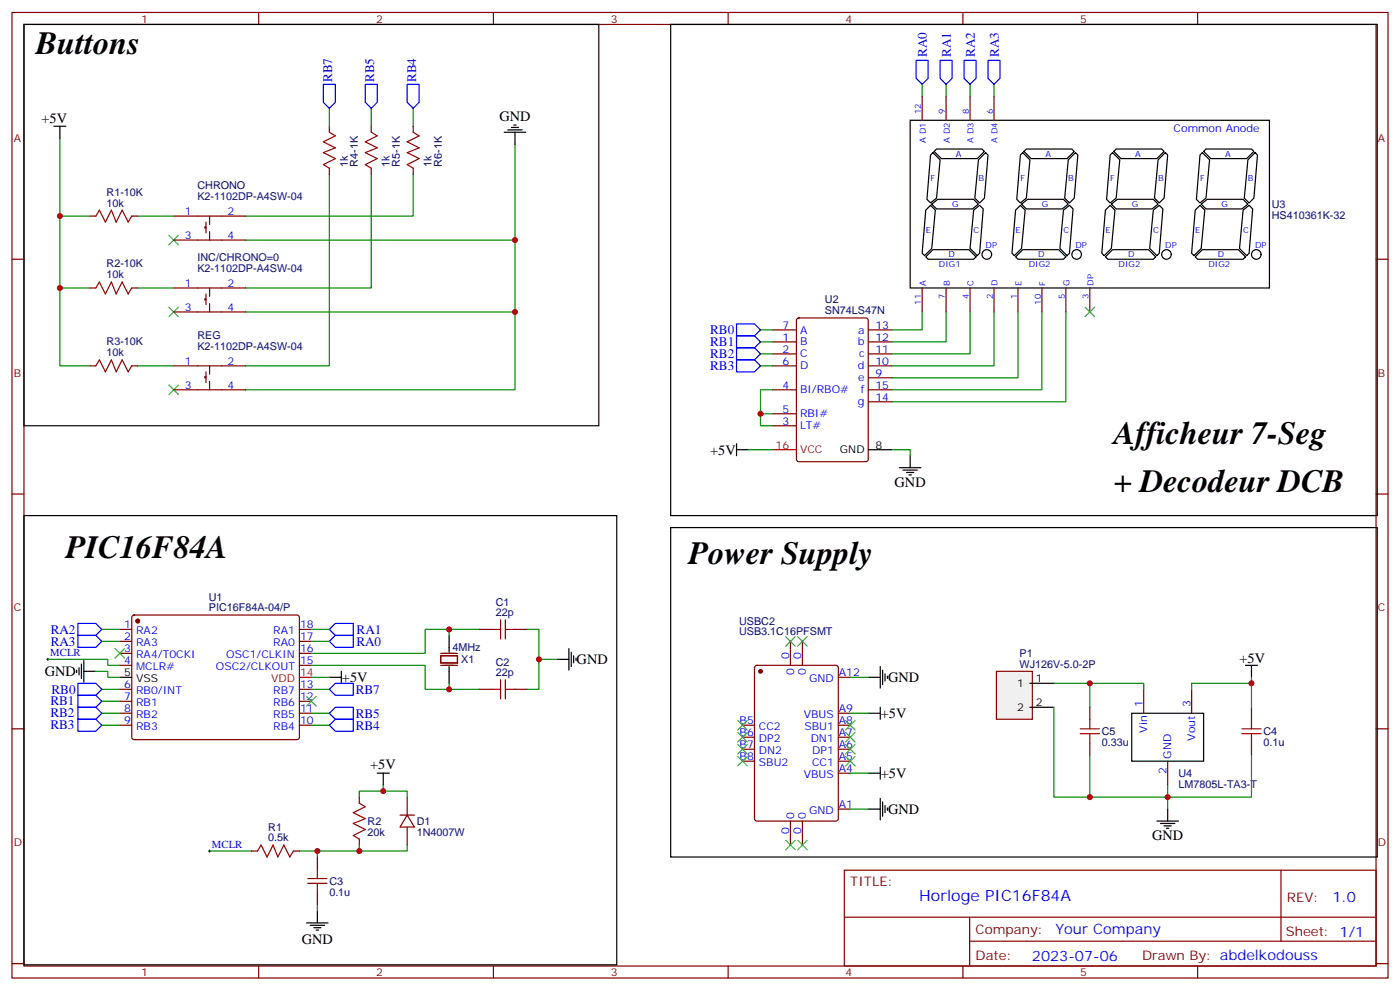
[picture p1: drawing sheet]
<svg xmlns="http://www.w3.org/2000/svg" width="412mm" height="292mm" viewBox="0 0 412 292" stroke-linecap="round" stroke-linejoin="round" font-family="sans-serif">
<g fill="none" stroke="#870000" stroke-width=".35">
<path d="M3.5 3.7h405.4v284.3h-405.4zM7.1 7.2h398.2v277.3h-398.2zM76.2 3.7v3.5M145.3 3.7v3.5M214.5 3.7v3.5M283.6 3.7v3.5M352.8 3.7v3.5M97 37.2v1.7M109.4 37.2v1.7M121.7 37.2v1.7M271.6 28.4v7M278.7 28.4v7"/>
<path d="M285.8 28.4v7M292.8 28.4v7M97 49.5v1.8M109.4 49.5v1.8M121.7 49.5v1.8M3.5 76.3h3.6M26.5 63.6h1.7M38.8 63.6h1.8M51.2 63.6h21.1M51.2 70.7h21.1M60.7 66.8h-.4v.4h.4M60.7 65.4v3.2"/>
<path d="M61.7 63.6v2.5M61.7 68.2v2.5M405.3 76.3h3.6M26.5 84.8h1.7M38.8 84.8h1.8M51.2 84.8h21.1M51.2 91.9h21.1M60.7 88h-.4v.3h.4M60.7 86.6v3.1M61.7 84.8v2.5M61.7 89.4v2.5M227.5 97.2h7.1"/>
<path d="M234.8 93.8l.5-.2h19.8l.6 .5 .1 41.2-.5 .6-20 .1-.6-.5-.1-41.2zM255.8 97.2h7M271.6 84.8v7.1M278.7 84.8v7.1M285.8 84.8v7.1M292.8 84.8v7.1M299.9 84.8v7.1M306.9 84.8v7.1M314 84.8v7.1M321 84.8v7.1M26.5 107.7h1.7M38.8 107.7h1.8"/>
<path d="M51.2 114.8h21.1M51.2 107.7h21.1M60.7 110.9h-.4v.4h.4M60.7 109.5v3.2M61.7 107.7v2.5M61.7 112.3v2.5M227.5 100.7h7.1M227.5 104.2h7.1M227.5 114.8h7.1M227.5 107.7h7.1M255.8 100.7h7M255.8 104.2h7"/>
<path d="M255.8 114.8h7M255.8 107.7h7M255.8 111.3h7M255.8 118.3h7M227.5 125.4h7.1M227.5 121.8h7.1M3.5 145.5h3.6M405.3 145.5h3.6M35.3 185.3h3.5M35.3 188.9h3.5M35.3 192.4h3.5M35.3 195.9h3.5"/>
<path d="M39 181.3l.5-.2h48l.5 .2 .2 .5-.1 35.6-.6 .4-48.3-.1-.4-.6v-35.3zM88.2 185.3h3.5M88.2 188.9h3.5M88.2 192.4h3.5M88.2 195.9h3.5M129.8 193.1h5v2.1h-5zM129.8 192.4h5M129.8 195.9h5M141.1 185.3h3.5M151.7 185.3h3.5M222.5 196.1l.5-.2h23.2l.7 .5v44.7l-.4 .6-23.5 .1-.7-.5-.1-44.7zM232.8 188.9v7"/>
<path d="M236.4 188.9v7M246.9 199.5h3.6M3.5 214.6h3.6M35.3 203h3.5M35.3 206.5h3.5M35.3 210h3.5M35.3 213.6h3.5M88.2 203h3.5M88.2 206.5h3.5M88.2 210h3.5M88.2 213.6h3.5M141.1 203h3.5"/>
<path d="M151.7 203h3.5M218.7 213.6h3.5M218.7 217.1h3.5M246.9 210h3.6M246.9 213.6h3.6M246.9 217.1h3.6M321 208.3v3.5M321 218.9v3.5M336.9 203v7M351 203v7M368.7 208.3v3.5M368.7 218.9v3.5"/>
<path d="M405.3 214.6h3.6M105.8 234.7v1.8M119.9 234.7v5.3M218.7 220.6h3.5M218.7 224.2h3.5M246.9 220.6h3.6M246.9 224.2h3.6M246.9 238.3h3.6M246.9 227.7h3.6M344 224.2v7M93.5 252.4v3.5M105.8 247.1v1.7"/>
<path d="M117.8 240h4.3M119.9 240l2.2 3.6h-4.3zM119.9 243.6v5.2M232.8 241.8v7M236.4 241.8v7M248.7 256.3h156.6v28.2h-156.6zM377.3 256.3v20.9M93.5 263v3.5M248.7 270.1h156.5M285.6 277.2h119.6M285.6 270.1v14.1M3.5 283.8h3.6"/>
<path d="M76.2 284.5v3.5M145.3 284.5v3.5M214.5 284.5v3.5M283.6 284.5v3.5M352.8 284.5v3.5M405.3 283.8h3.6"/>
</g>
<g fill="#870000" stroke="#870000" stroke-width=".35">
<circle cx="40.6" cy="182.9" r=".53"/>
<circle cx="224" cy="197.7" r=".53"/>
</g>
<g fill="none" stroke="#000" stroke-width=".35">
<path d="M7.1 7.2h169.3v118.2h-169.3zM197.6 7.2h208.1v144.6h-208.1zM15.9 37.2h3.5M17.6 37.2v3.5M148.5 38.9h6.4M149.6 38.2h4.2M150.6 37.5h2.2M151.3 36.8h.7M151.7 38.9v3.6M268.1 35.4h105.8v49.4h-105.8zM274.8 44.9l2.1 2.2-1 11.2-1.8 1.5-1.1-1.1 1.1-13.1zM275.2 44.6l.7-.7h13.4l.7 .7-2.1 2.1h-10.6z"/>
<path d="M290.3 44.9l.7 .7-1 12.7-1.4 1.5-1.4-1.5 1-11.2zM301.3 44.9l2.1 2.2-1.1 11.2-1.7 1.5-1.1-1.1 1.1-13.1zM302.3 43.9h13.4l.7 .7-2.1 2.1h-10.6l-2.1-2.1zM316.8 44.9l.7 .7-1.1 12.7-1.4 1.5-1.4-1.5 1.1-11.2zM327.7 44.9l2.1 2.2-1 11.2-1.8 1.5-1-1.1 1-13.1zM328.1 44.6l.7-.7h13.4l.7 .7-2.1 2.1h-10.6zM343.3 44.9l.7 .7-1.1 12.7-1.4 1.5-1.4-1.5 1-11.2zM354.2 44.9l2.1 2.2-1.1 11.2-1.7 1.5-1.1-1.1 1.1-13.1zM354.5 44.6l.7-.7h13.5l.7 .7-2.2 2.1h-10.5zM369.7 44.9l.7 .7-1 12.7-1.5 1.5-1.4-1.5 1.1-11.2zM272.7 75.6l2.1-2.1h10.6l2.1 2.1-.7 .7h-13.4zM274.1 60.5l1.4 1.4-1 11.3-2.2 2.1-.7-.7 1.1-12.7z"/>
<path d="M274.5 60.1l1.7-1.4h10.6l1.4 1.4-1.7 1.4h-10.6zM286.8 61.9l1.8-1.4 1 1-1 13.1-.7 .7-2.1-2.1zM299.2 75.6l2.1-2.1h10.6l2.1 2.1-.7 .7h-13.4zM299.2 61.9l1.4-1.4 1.4 1.4-1.1 11.3-2.1 2.1-.7-.7zM300.9 60.1l1.8-1.4h10.6l1.4 1.4-1.8 1.4h-10.6zM313.3 61.9l1.7-1.4 1.1 1-1.1 13.1-.7 .7-2.1-2.1zM325.6 61.9l1.4-1.4 1.4 1.4-1 11.3-2.1 2.1-.7-.7zM327.4 60.1l1.7-1.4h10.6l1.4 1.4-1.7 1.4h-10.6zM327.7 73.5h10.6l2.1 2.1-.7 .7h-13.4l-.7-.7zM339.7 61.9l1.8-1.4 1 1-1 13.1-.7 .7-2.1-2.1zM352.1 75.6l2.1-2.1h10.6l2.1 2.1-.7 .7h-13.4zM353.5 60.5l1.4 1.4-1.1 11.3-2.1 2.1-.7-.7 1.1-12.7z"/>
<path d="M353.8 60.1l1.8-1.4h10.6l1.4 1.4-1.8 1.4h-10.6zM366.2 61.9l1.7-1.4 1.1 1-1.1 13.1-.7 .7-2.1-2.1zM217 132.4h3.5M217 130.7v3.5M255.8 132.4h7M264.9 137.7h6.4M266 138.4h4.2M267.1 139.1h2.1M267.8 139.8h.7M268.1 134.2v3.5M7.1 151.8h174.6v132.3h-174.6zM22.6 197.3v.7"/>
<path d="M23.3 196.6v2.2M24 195.6v4.2M24.7 197.7h3.5M24.7 194.5v6.4M35.3 199.5h3.5M97 199.5h3.5M100.5 197.7v3.5M132.3 187.1v5M132.3 196.3v4.9M164 194.2h3.6M167.6 191v6.3M168.3 192.1v4.2"/>
<path d="M169 193.1v2.1M169.7 193.8v.7M255.8 199.5h3.5M259.3 196.3v6.3M260 197.3v4.3M260.7 198.4v2.1M261.4 199.1v.7M366.9 195.9h3.5M368.7 195.9v3.6M255.8 210h3.5M259.3 208.3v3.5M333.4 210h21.1v14.2h-21.1z"/>
<path d="M111.1 227.7h3.6M112.9 227.7v3.5M255.8 227.7h3.5M255.8 238.3h3.5M259.3 225.9v3.5M259.3 235.1v6.3M260 236.1v4.3M260.7 237.2v2.1M261.4 237.9v.7M344 238.3v3.5M340.8 241.8h6.3M341.8 242.5h4.3"/>
<path d="M342.9 243.2h2.1M343.6 243.9h.7M90.3 271.8h6.4M91.4 272.5h4.2M92.4 273.2h2.1M93.1 273.9h.7M93.5 268.3v3.5"/>
<circle cx="290.7" cy="74.9" r="1.41"/>
<circle cx="317.1" cy="74.9" r="1.41"/>
<circle cx="343.6" cy="74.9" r="1.41"/>
<circle cx="370.1" cy="74.9" r="1.41"/>
</g>
<path d="M227.5 132.4h7.1M88.2 199.5h3.5" fill="none" stroke="#f00" stroke-width=".35"/>
<g fill="none" stroke="#008700" stroke-width=".35">
<path d="M97 31.9v5.3M109.4 31.9v5.3M121.7 31.9v5.3M271.6 24.8v3.6M278.7 24.8v3.6M285.8 24.8v3.6M292.8 24.8v3.6M17.6 40.7v22.9h8.9M97 51.3v56.4h-24.7M109.4 51.3v33.5h-37.1M121.7 51.3v12.3h-49.4M151.7 42.5v72.3h-79.4"/>
<path d="M17.6 63.6v44.1h8.9M40.6 63.6h10.6M72.3 70.7h79.4M17.6 84.8h8.9M40.6 84.8h10.6M72.3 91.9h79.4M224 97.2h3.5M271.6 91.9v5.3h-8.8M278.7 91.9v8.8h-15.9M285.8 91.9v12.3h-23M292.8 91.9v15.8h-30M299.9 91.9v19.4h-37.1"/>
<path d="M306.9 91.9v22.9h-44.1M314 91.9v26.4h-51.2M40.6 107.7h10.6M224 100.7h3.5M224 104.2h3.5M224 107.7h3.5M227.5 114.8h-3.5v7h3.5M220.5 132.4h7M224 121.8v3.6h3.5M262.8 132.4h5.3v1.8M14.1 194.2h17.6v1.7h3.6M28.2 197.7h3.5v1.8h3.6"/>
<path d="M30 185.3h5.3M30 188.9h5.3M91.7 195.9h33.5v7.1h7.1v-1.8M91.7 185.3h5.3M91.7 188.9h5.3M91.7 199.5h5.3M132.3 187.1v-1.8h-7.1v7.1h-33.5M132.3 185.3h8.8M155.2 185.3h3.5v17.7h-3.5M158.7 194.2h5.3M250.5 199.5h5.3M368.7 199.5v1.7h-17.7v1.8"/>
<path d="M30 203h5.3M30 206.5h5.3M30 210h5.3M30 213.6h5.3M91.7 203h5.3M91.7 210h5.3M91.7 213.6h5.3M132.3 203h8.8M250.5 210h5.3M336.9 203v-1.8h-15.9v7.1M368.7 201.2v7.1M105.8 234.7v-1.7h14.1v1.7"/>
<path d="M112.9 231.2v1.8M250.5 227.7h5.3M250.5 238.3h5.3M321 222.4v12.3h23v-3.5M368.7 222.4v12.3h-24.7v3.6M61.7 250.6h12.4M93.5 250.6v1.8M105.8 248.8v1.8M119.9 248.8v1.8h-31.7M93.5 266.5v1.8"/>
</g>
<g fill="none" stroke="#00f" stroke-width=".35">
<path d="M269.9 17.8h3.5v5.3l-1.8 1.7-1.7-1.7zM276.9 17.8h3.6v5.3l-1.8 1.7-1.8-1.7zM284 17.8h3.5v5.3l-1.7 1.7-1.8-1.7zM291 17.8h3.6v5.3l-1.8 1.7-1.8-1.7zM95.2 24.8h3.6v5.3l-1.8 1.8-1.8-1.8zM107.6 24.8h3.5v5.3l-1.7 1.8-1.8-1.8zM119.9 24.8h3.6v5.3l-1.8 1.8-1.8-1.8zM217 95.4h5.2l1.8 1.8-1.8 1.7h-5.2zM217 98.9h5.2l1.8 1.8-1.8 1.7h-5.2zM217 102.4h5.2l1.8 1.8-1.8 1.8h-5.2zM217 106h5.2l1.8 1.7-1.8 1.8h-5.2zM22.9 183.6h5.3l1.8 1.7-1.8 1.8h-5.3z"/>
<path d="M22.9 187.1h5.3l1.8 1.8-1.8 1.7h-5.3zM97 188.9l1.8-1.8h5.3v3.5h-5.3zM97 185.3l1.8-1.7h5.3v3.5h-5.3zM22.9 201.2h5.3l1.8 1.8-1.8 1.8h-5.3zM22.9 204.8h5.3l1.8 1.7-1.8 1.8h-5.3zM22.9 208.3h5.3l1.8 1.7-1.8 1.8h-5.3zM22.9 211.8h5.3l1.8 1.8-1.8 1.7h-5.3zM97 213.6l1.8-1.8h5.3v3.5h-5.3zM97 210l1.8-1.7h5.3v3.5h-5.3zM97 203l1.8-1.8h5.3v3.6h-5.3z"/>
</g>
<g fill="none" stroke="#a10000" stroke-width=".35">
<path d="M97 38.9l1.8 1.1-3.6 1.8 3.6 1.7-3.6 1.4 3.6 1.8-3.6 1.8 1.8 1M109.4 38.9l1.7 1.1-3.5 1.8 3.5 1.7-3.5 1.4 3.5 1.8-3.5 1.8 1.8 1M121.7 38.9l1.8 1.1-3.6 1.8 3.6 1.7-3.6 1.4 3.6 1.8-3.6 1.8 1.8 1M28.2 63.6l1.1-1.7 1.7 3.5 1.8-3.5 1.4 3.5 1.8-3.5 1.7 3.5 1.1-1.8M28.2 84.8l1.1-1.8 1.7 3.6 1.8-3.6 1.4 3.6 1.8-3.6 1.7 3.6 1.1-1.8M28.2 107.7l1.1-1.7 1.7 3.5 1.8-3.5 1.4 3.5 1.8-3.5 1.7 3.5 1.1-1.8M144.6 185.3h2.9M147.5 182.5v5.7M148.9 185.3h2.8M148.9 182.5v5.7M144.6 203h2.9M147.5 200.2v5.6"/>
<path d="M148.9 200.2v5.6M148.9 203h2.8M318.2 216h5.6M318.2 214.6h5.6M321 211.8v2.8M321 216v2.9M365.8 216h5.7M365.8 214.6h5.7M368.7 211.8v2.8M368.7 216v2.9M105.8 236.5l1.8 1.1-3.5 1.7 3.5 1.8-3.5 1.4 3.5 1.8-3.5 1.7 1.7 1.1M90.7 258.7h5.6"/>
<path d="M93.5 255.9v2.8M90.7 260.1h5.6M93.5 260.1v2.9"/>
</g>
<path d="M13.8 194.2h.7M14.1 193.8v.7M61.4 250.6h.7M61.7 250.3v.7" fill="none" stroke="#000" stroke-width=".29"/>
<path d="M49.7 69.3l2.9 2.8M52.6 69.3l-2.9 2.8M49.7 90.5l2.9 2.8M52.6 90.5l-2.9 2.8M49.7 113.4l2.9 2.8M52.6 113.4l-2.9 2.8" fill="none" stroke="#3c3" stroke-width=".35"/>
<path d="M293.5 197.7h10.6v14.1h-10.6z" fill="#f0f0f0" stroke="#870000" stroke-width=".35"/>
<path d="M197.6 155.4h208.1v97h-208.1zM303.4 201.2h7M303.4 208.3h7" fill="none" stroke="#000" stroke-width=".35"/>
<path d="M310.4 208.3v26.4h10.6M310.4 201.2h10.6" fill="none" stroke="#008700" stroke-width=".35"/>
<g fill="none" stroke="#3c3" stroke-width=".35">
<path d="M319.6 90.5l2.8 2.8M322.4 90.5l-2.8 2.8M33.9 191l2.8 2.8M36.7 191l-2.8 2.8M231.4 187.5l2.8 2.8M234.2 187.5l-2.8 2.8M234.9 187.5l2.9 2.8M237.8 187.5l-2.9 2.8M90.3 205.1l2.8 2.8M93.1 205.1l-2.8 2.8M217.3 212.2l2.8 2.8M217.3 215.7l2.8 2.8"/>
<path d="M217.3 219.2l2.8 2.8M220.1 212.2l-2.8 2.8M220.1 215.7l-2.8 2.8M220.1 219.2l-2.8 2.8M249.1 219.2l2.8 2.8M249.1 215.7l2.8 2.8M249.1 212.2l2.8 2.8M251.9 219.2l-2.8 2.8M251.9 215.7l-2.8 2.8M251.9 212.2l-2.8 2.8M217.3 222.7l2.8 2.9M220.1 222.7l-2.8 2.9"/>
<path d="M249.1 222.7l2.8 2.9M251.9 222.7l-2.8 2.9M231.4 247.4l2.8 2.9M234.2 247.4l-2.8 2.9M234.9 247.4l2.9 2.9M237.8 247.4l-2.9 2.9"/>
</g>
<path d="M75.8 250.6l1.1-1.8 1.8 3.6 1.7-3.6 1.4 3.6 1.8-3.6 1.8 3.6 1-1.8" fill="none" stroke="#a10000" stroke-width=".35"/>
<path d="M74.1 250.6h1.7M86.4 250.6h1.8" fill="none" stroke="#870000" stroke-width=".35"/>
<g fill="#c00">
<circle cx="132.3" cy="203" r=".88"/>
<circle cx="132.3" cy="185.3" r=".88"/>
<circle cx="158.8" cy="194.2" r=".88"/>
<circle cx="105.8" cy="250.6" r=".88"/>
<circle cx="93.5" cy="250.6" r=".88"/>
<circle cx="112.9" cy="233" r=".88"/>
<circle cx="17.6" cy="84.8" r=".88"/>
<circle cx="17.6" cy="63.6" r=".88"/>
<circle cx="151.7" cy="91.9" r=".88"/>
<circle cx="151.7" cy="70.7" r=".88"/>
<circle cx="224" cy="121.8" r=".88"/>
<circle cx="368.7" cy="201.2" r=".88"/>
<circle cx="344" cy="234.7" r=".88"/>
<circle cx="321" cy="201.2" r=".88"/>
<circle cx="321" cy="234.7" r=".88"/>
</g>
<g font-size="9.5">
<text x="10.6" y="16">Buttons</text>
<text x="328.1" y="130.7">Afficheur 7-Seg</text>
<text x="328.1" y="144.8">+ Decodeur DCB</text>
<text x="19.4" y="164.2">PIC16F84A</text>
<text x="202.8" y="165.9">Power Supply</text>
</g>
<text font-size="4.6" fill="#00f" x="270.8" y="265.3">Horloge PIC16F84A</text>
<g font-size="4.2">
<text x="147.1" y="35.8">GND</text>
<text x="12.2" y="36.1">+5V</text>
<text x="209.2" y="133.8">+5V</text>
<text x="263.5" y="143.4">GND</text>
<text x="169.9" y="195.6">GND</text>
<text x="365.1" y="195.2">+5V</text>
<text x="13.2" y="199.1">GND</text>
<text x="100.7" y="200.9">+5V</text>
<text x="261.6" y="200.9">GND</text>
<text x="259.5" y="211.5">+5V</text>
<text x="109" y="226.5">+5V</text>
<text x="259.5" y="229.1">+5V</text>
<text x="261.6" y="239.7">GND</text>
<text x="339.4" y="247.4">GND</text>
<text x="88.9" y="277.9">GND</text>
</g>
<g font-size="4.2" fill="#00f">
<text x="392.5" y="265.5">1.0</text>
<text x="310.9" y="275.1">Your Company</text>
<text x="304" y="282.9">2023-07-06</text>
</g>
<g font-size="3.9" fill="#00f">
<text x="273" y="16.8" transform="rotate(-90 273 16.8)">RA0</text>
<text x="280.1" y="16.8" transform="rotate(-90 280.1 16.8)">RA1</text>
<text x="287.1" y="16.8" transform="rotate(-90 287.1 16.8)">RA2</text>
<text x="294.2" y="16.8" transform="rotate(-90 294.2 16.8)">RA3</text>
<text x="97.9" y="24.2" transform="rotate(-90 97.9 24.2)">RB7</text>
<text x="110.2" y="24.2" transform="rotate(-90 110.2 24.2)">RB5</text>
<text x="122.6" y="24.2" transform="rotate(-90 122.6 24.2)">RB4</text>
<text x="209.2" y="98.4">RB0</text>
<text x="209.2" y="102">RB1</text>
<text x="209.2" y="105.5">RB2</text>
<text x="209.2" y="109">RB3</text>
<text x="14.9" y="186.6">RA2</text>
<text x="14.9" y="190.1">RA3</text>
<text x="105" y="190.1">RA0</text>
<text x="105.1" y="186.6">RA1</text>
<text x="14.8" y="207.7">RB1</text>
<text x="15.2" y="204.2">RB0</text>
<text x="104.8" y="204.3">RB7</text>
<text x="14.8" y="211.2">RB2</text>
<text x="14.8" y="214.7">RB3</text>
<text x="104.8" y="214.8">RB4</text>
<text x="104.8" y="211.3">RB5</text>
</g>
<g font-size="3.9" fill="#800">
<text x="250.5" y="260.8">TITLE:</text>
<text x="379.1" y="265.5">REV:</text>
<text x="287.4" y="275">Company:</text>
<text x="378.7" y="275.7">Sheet: 1/1</text>
<text x="287.4" y="282.7">Date:</text>
<text x="336.4" y="282.8">Drawn By: abdelkodouss</text>
</g>
<g font-size="3.2" fill="#800">
<text x="41.6" y="6.7">1</text>
<text x="110.8" y="6.7">2</text>
<text x="179.9" y="6.7">3</text>
<text x="249.1" y="6.7">4</text>
<text x="318.2" y="6.7">5</text>
<text x="4.1" y="41.8">A</text>
<text x="405.9" y="41.8">A</text>
<text x="4.1" y="110.9">B</text>
<text x="405.9" y="110.9">B</text>
<text x="4.1" y="180.1">C</text>
<text x="405.9" y="180.1">C</text>
<text x="4.1" y="249.2">D</text>
<text x="405.9" y="249.2">D</text>
<text x="41.6" y="287.5">1</text>
<text x="110.8" y="287.5">2</text>
<text x="179.9" y="287.5">3</text>
<text x="249.1" y="287.5">4</text>
<text x="318.2" y="287.5">5</text>
</g>
<g font-size="3.2" fill="#00f">
<text x="345.7" y="38.9">Common Anode</text>
<text x="54.4" y="63.3">1</text>
<text x="67" y="63.3">2</text>
<text x="54.4" y="70.3">3</text>
<text x="67" y="70.3">4</text>
<text x="54.4" y="84.5">1</text>
<text x="67" y="84.5">2</text>
<text x="54.4" y="91.5">3</text>
<text x="67" y="91.5">4</text>
<text x="230.5" y="100.3">1</text>
<text x="230.5" y="96.8">7</text>
<text x="235.7" y="101.7">B</text>
<text x="235.7" y="98.2">A</text>
<text x="252.7" y="101.7">b</text>
<text x="252.8" y="98.2">a</text>
<text x="257.9" y="100.3">12</text>
<text x="257.9" y="96.8">13</text>
<text x="54.4" y="107.4">1</text>
<text x="67" y="107.4">2</text>
<text x="230.5" y="103.9">2</text>
<text x="230.5" y="107.4">6</text>
<text x="235.7" y="105.3">C</text>
<text x="253.1" y="105.3">c</text>
<text x="257.9" y="107.4">10</text>
<text x="257.9" y="103.9">11</text>
<text x="235.7" y="108.8">D</text>
<text x="252.7" y="108.8">d</text>
<text x="252.8" y="112.3">e</text>
<text x="257.9" y="110.9">9</text>
<text x="54.4" y="114.4">3</text>
<text x="67" y="114.4">4</text>
<text x="230.5" y="114.4">4</text>
<text x="235.7" y="115.9">BI/RBO#</text>
<text x="252.7" y="119.4">g</text>
<text x="253.6" y="115.9">f</text>
<text x="257.9" y="118">14</text>
<text x="257.9" y="114.4">15</text>
<text x="230.5" y="125">3</text>
<text x="230.5" y="121.5">5</text>
<text x="235.7" y="122.9">RBI#</text>
<text x="235.7" y="126.4">LT#</text>
<text x="36.6" y="185">1</text>
<text x="88.4" y="185">18</text>
<text x="36.6" y="188.5">2</text>
<text x="40.1" y="186.8">RA2</text>
<text x="40.1" y="190.3">RA3</text>
<text x="80.5" y="190.3">RA0</text>
<text x="80.5" y="186.8">RA1</text>
<text x="88.4" y="188.5">17</text>
<text x="14.8" y="193.3">MCLR</text>
<text x="36.6" y="192.1">3</text>
<text x="36.6" y="195.6">4</text>
<text x="40.1" y="193.8">RA4/T0CKI</text>
<text x="40.1" y="197.3">MCLR#</text>
<text x="63.6" y="197.3">OSC2/CLKOUT</text>
<text x="66.7" y="193.8">OSC1/CLKIN</text>
<text x="88.4" y="195.6">15</text>
<text x="88.4" y="192.1">16</text>
<text x="232.5" y="194.2" transform="rotate(-90 232.5 194.2)">0</text>
<text x="236" y="194.2" transform="rotate(-90 236 194.2)">0</text>
<text x="36.6" y="202.6">6</text>
<text x="88.4" y="202.6">13</text>
<text x="233.9" y="198.7" transform="rotate(-90 233.9 198.7)">0</text>
<text x="237.4" y="198.7" transform="rotate(-90 237.4 198.7)">0</text>
<text x="238.4" y="200.9">GND</text>
<text x="247.1" y="199.1">A12</text>
<text x="36.6" y="206.2">7</text>
<text x="36.6" y="209.7">8</text>
<text x="40.1" y="204.4">RB0/INT</text>
<text x="40.1" y="207.9">RB1</text>
<text x="80.5" y="207.9">RB6</text>
<text x="80.5" y="204.4">RB7</text>
<text x="88.4" y="209.7">11</text>
<text x="88.4" y="206.2">12</text>
<text x="247.1" y="209.7">A9</text>
<text x="336.5" y="208.3" transform="rotate(-90 336.5 208.3)">1</text>
<text x="350.7" y="208.3" transform="rotate(-90 350.7 208.3)">3</text>
<text x="36.6" y="213.2">9</text>
<text x="40.1" y="211.5">RB2</text>
<text x="40.1" y="215">RB3</text>
<text x="80.5" y="215">RB4</text>
<text x="80.5" y="211.5">RB5</text>
<text x="88.4" y="213.2">10</text>
<text x="217.9" y="213.2">B5</text>
<text x="223.6" y="215">CC2</text>
<text x="236.8" y="211.5">VBUS</text>
<text x="237" y="215">SBU1</text>
<text x="247.1" y="213.2">A8</text>
<text x="338" y="215.8" transform="rotate(-90 338 215.8)">Vin</text>
<text x="217.9" y="216.7">B6</text>
<text x="217.9" y="220.3">B7</text>
<text x="223.6" y="218.5">DP2</text>
<text x="238.8" y="218.5">DN1</text>
<text x="247.1" y="220.3">A6</text>
<text x="247.1" y="216.7">A7</text>
<text x="352.1" y="218.1" transform="rotate(-90 352.1 218.1)">Vout</text>
<text x="217.9" y="223.8">B8</text>
<text x="223.6" y="222">DN2</text>
<text x="223.6" y="225.6">SBU2</text>
<text x="239.2" y="225.6">CC1</text>
<text x="239.3" y="222">DP1</text>
<text x="247.1" y="227.3">A4</text>
<text x="247.1" y="223.8">A5</text>
<text x="343.6" y="227.9" transform="rotate(-90 343.6 227.9)">2</text>
<text x="345" y="223.4" transform="rotate(-90 345 223.4)">GND</text>
<text x="236.8" y="229.1">VBUS</text>
<text x="238.4" y="239.7">GND</text>
<text x="247.1" y="237.9">A1</text>
<text x="232.5" y="245.6" transform="rotate(-90 232.5 245.6)">0</text>
<text x="233.9" y="241.1" transform="rotate(-90 233.9 241.1)">0</text>
<text x="236" y="245.6" transform="rotate(-90 236 245.6)">0</text>
<text x="237.4" y="241.1" transform="rotate(-90 237.4 241.1)">0</text>
<text x="62.4" y="249.7">MCLR</text>
</g>
<g font-size="3.2" fill="#000080">
<text x="102.4" y="49.3" transform="rotate(-90 102.4 49.3)">1k</text>
<text x="105.4" y="49.1" transform="rotate(-90 105.4 49.1)">R4-1K</text>
<text x="114.8" y="49.3" transform="rotate(-90 114.8 49.3)">1k</text>
<text x="117.8" y="49.1" transform="rotate(-90 117.8 49.1)">R5-1K</text>
<text x="127.1" y="49.3" transform="rotate(-90 127.1 49.3)">1k</text>
<text x="130.1" y="49.1" transform="rotate(-90 130.1 49.1)">R6-1K</text>
<text x="31.4" y="57.6">R1-10K</text>
<text x="58.2" y="58.9">K2-1102DP-A4SW-04</text>
<text x="58.2" y="55.7">CHRONO</text>
<text x="31.4" y="60.8">10k</text>
<text x="374.6" y="64.5">HS410361K-32</text>
<text x="374.6" y="61.2">U3</text>
<text x="58.2" y="76.9">INC/CHRONO=0</text>
<text x="31.4" y="82">10k</text>
<text x="31.4" y="78.8">R2-10K</text>
<text x="58.2" y="80.1">K2-1102DP-A4SW-04</text>
<text x="243" y="89.3">U2</text>
<text x="243" y="92.4">SN74LS47N</text>
<text x="31.4" y="101.7">R3-10K</text>
<text x="58.2" y="99.8">REG</text>
<text x="31.4" y="104.9">10k</text>
<text x="58.2" y="103">K2-1102DP-A4SW-04</text>
<text x="61.5" y="176.8">U1</text>
<text x="146.1" y="178.4">C1</text>
<text x="61.5" y="180.1">PIC16F84A-04/P</text>
<text x="146.1" y="181.5">22p</text>
<text x="217.7" y="184.1">USBC2</text>
<text x="133.3" y="191.9">4MHz</text>
<text x="217.7" y="187.1">USB3.1C16PFSMT</text>
<text x="135.8" y="195.3">X1</text>
<text x="146.1" y="196">C2</text>
<text x="300.3" y="196.6">WJ126V-5.0-2P</text>
<text x="300.3" y="193.6">P1</text>
<text x="146.1" y="199.1">22p</text>
<text x="324.6" y="219.6">0.33u</text>
<text x="324.6" y="216.5">C5</text>
<text x="372.2" y="219.6">0.1u</text>
<text x="372.2" y="216.5">C4</text>
<text x="347.1" y="232">LM7805L-TA3-T</text>
<text x="347.1" y="228.9">U4</text>
<text x="79" y="244.8">R1</text>
<text x="108.3" y="243.1">R2</text>
<text x="122.8" y="243">D1</text>
<text x="79" y="247.8">0.5k</text>
<text x="108.3" y="246.1">20k</text>
<text x="122.8" y="246.1">1N4007W</text>
<text x="97" y="263.7">0.1u</text>
<text x="97" y="260.6">C3</text>
</g>
<g font-size="3.2" fill="#f00">
<text x="228.4" y="132.1">16</text>
<text x="235.7" y="133.5">VCC</text>
<text x="79.8" y="200.9">VDD</text>
<text x="88.4" y="199.1">14</text>
</g>
<g font-size="3.2">
<text x="247.4" y="133.5">GND</text>
<text x="257.9" y="132.1">8</text>
<text x="36.6" y="199.1">5</text>
<text x="40.1" y="200.9">VSS</text>
<text x="299.6" y="202.3">1</text>
<text x="305.2" y="200.9">1</text>
<text x="299.6" y="209.3">2</text>
<text x="305.2" y="207.9">2</text>
</g>
<g font-size="2.5" fill="#00f">
<text x="271.3" y="33.7" transform="rotate(-90 271.3 33.7)">12</text>
<text x="278.3" y="33.7" transform="rotate(-90 278.3 33.7)">9</text>
<text x="285.4" y="33.7" transform="rotate(-90 285.4 33.7)">8</text>
<text x="292.5" y="33.7" transform="rotate(-90 292.5 33.7)">6</text>
<text x="272.7" y="42.1" transform="rotate(-90 272.7 42.1)">A D1</text>
<text x="279.8" y="42.1" transform="rotate(-90 279.8 42.1)">A D2</text>
<text x="281.5" y="46.1">A</text>
<text x="286.8" y="42.1" transform="rotate(-90 286.8 42.1)">A D3</text>
<text x="293.9" y="42.1" transform="rotate(-90 293.9 42.1)">A D4</text>
<text x="308" y="46.1">A</text>
<text x="334.4" y="46.1">A</text>
<text x="360.9" y="46.1">A</text>
<text x="274.1" y="53.2">F</text>
<text x="288.2" y="53.2">B</text>
<text x="300.6" y="53.2">F</text>
<text x="314.7" y="53.2">B</text>
<text x="327" y="53.2">F</text>
<text x="341.1" y="53.2">B</text>
<text x="353.5" y="53.2">F</text>
<text x="367.6" y="53.2">B</text>
<text x="280.5" y="61">G</text>
<text x="306.9" y="61">G</text>
<text x="333.4" y="60.9">G</text>
<text x="359.8" y="61">G</text>
<text x="272.7" y="68.7">E</text>
<text x="286.8" y="68.7">C</text>
<text x="299.2" y="68.7">E</text>
<text x="313.3" y="68.7">C</text>
<text x="325.6" y="68.7">E</text>
<text x="339.7" y="68.7">C</text>
<text x="352.1" y="68.7">E</text>
<text x="366.2" y="68.7">C</text>
<text x="279.4" y="75.8">D</text>
<text x="290.3" y="73">DP</text>
<text x="305.9" y="75.8">D</text>
<text x="316.8" y="73">DP</text>
<text x="332.3" y="75.8">D</text>
<text x="343.3" y="72.9">DP</text>
<text x="358.8" y="75.8">D</text>
<text x="369.7" y="72.9">DP</text>
<text x="276.6" y="78.6">DIG1</text>
<text x="303" y="78.6">DIG2</text>
<text x="329.5" y="78.6">DIG2</text>
<text x="356" y="78.6">DIG2</text>
<text x="271.3" y="89.7" transform="rotate(-90 271.3 89.7)">11</text>
<text x="272.7" y="84.1" transform="rotate(-90 272.7 84.1)">A</text>
<text x="278.3" y="88.1" transform="rotate(-90 278.3 88.1)">7</text>
<text x="279.8" y="84.1" transform="rotate(-90 279.8 84.1)">B</text>
<text x="285.4" y="88.1" transform="rotate(-90 285.4 88.1)">4</text>
<text x="286.8" y="84.1" transform="rotate(-90 286.8 84.1)">C</text>
<text x="292.5" y="88.1" transform="rotate(-90 292.5 88.1)">2</text>
<text x="293.9" y="84.1" transform="rotate(-90 293.9 84.1)">D</text>
<text x="299.5" y="88.1" transform="rotate(-90 299.5 88.1)">1</text>
<text x="300.9" y="84.1" transform="rotate(-90 300.9 84.1)">E</text>
<text x="306.6" y="89.7" transform="rotate(-90 306.6 89.7)">10</text>
<text x="308" y="84.1" transform="rotate(-90 308 84.1)">F</text>
<text x="313.6" y="88.1" transform="rotate(-90 313.6 88.1)">5</text>
<text x="315" y="84.1" transform="rotate(-90 315 84.1)">G</text>
<text x="320.7" y="88.1" transform="rotate(-90 320.7 88.1)">3</text>
<text x="322.1" y="84.1" transform="rotate(-90 322.1 84.1)">DP</text>
</g>
</svg>
